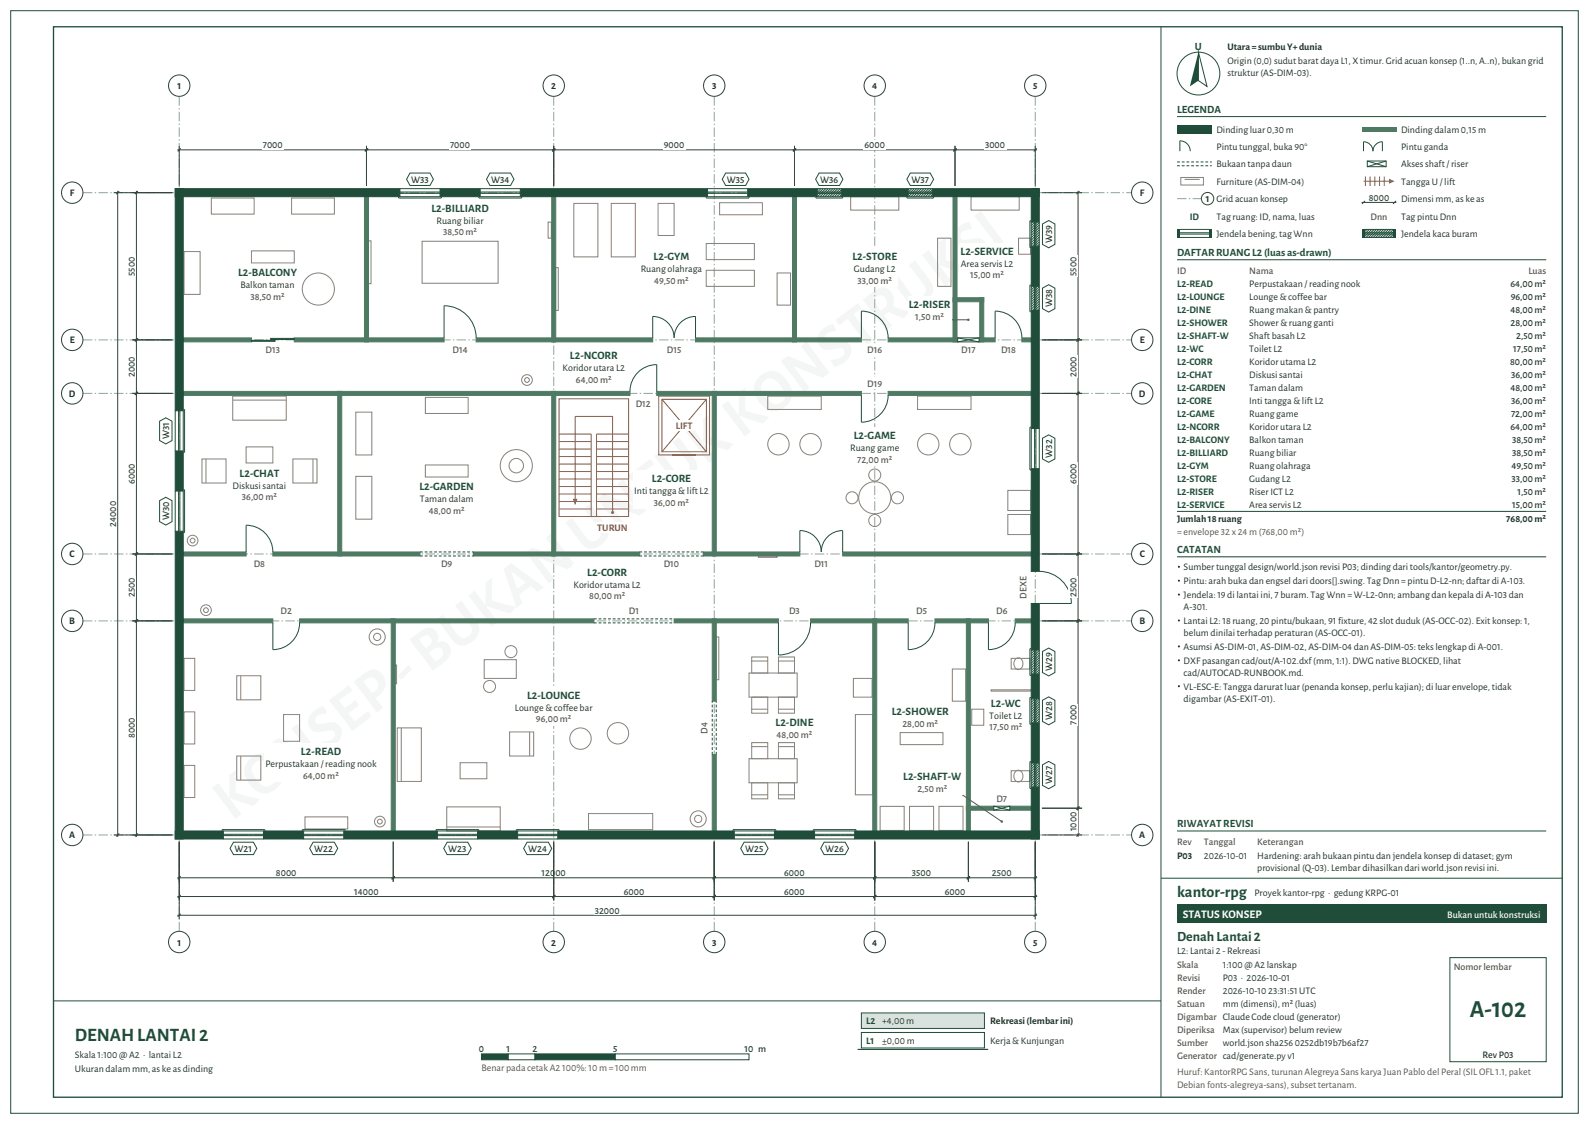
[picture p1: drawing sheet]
<svg xmlns="http://www.w3.org/2000/svg" width="594mm" height="420mm" viewBox="0 0 594 420" stroke-linecap="round" stroke-linejoin="round" font-family="sans-serif">
<path d="M20 10h564v400h-564z" fill="none" stroke="#1f4d3a" stroke-width=".49"/>
<path d="M4 4h586v412h-586zM434 10v400M20 374h414" fill="none" stroke="#1f4d3a" stroke-width=".37"/>
<path d="M31 72h392M31 127h392M31 147h392M31 207h392M31 232h392M31 312h392M67 348v-312M207 348v-312M267 348v-312M327 348v-312M387 348v-312" fill="none" stroke="#8fa99b" stroke-width=".37" stroke-dasharray="3.5 .9 .5 .9" stroke-linecap="butt"/>
<g fill="#fff" stroke="#2f4238" stroke-width=".37">
<circle cx="67" cy="352" r="4"/>
<circle cx="67" cy="32" r="4"/>
<circle cx="207" cy="352" r="4"/>
<circle cx="207" cy="32" r="4"/>
<circle cx="267" cy="352" r="4"/>
<circle cx="267" cy="32" r="4"/>
<circle cx="327" cy="352" r="4"/>
<circle cx="327" cy="32" r="4"/>
<circle cx="387" cy="352" r="4"/>
<circle cx="387" cy="32" r="4"/>
<circle cx="27" cy="312" r="4"/>
<circle cx="427" cy="312" r="4"/>
<circle cx="27" cy="232" r="4"/>
<circle cx="427" cy="232" r="4"/>
<circle cx="27" cy="207" r="4"/>
<circle cx="427" cy="207" r="4"/>
<circle cx="27" cy="147" r="4"/>
<circle cx="427" cy="147" r="4"/>
<circle cx="27" cy="127" r="4"/>
<circle cx="427" cy="127" r="4"/>
<circle cx="27" cy="72" r="4"/>
<circle cx="427" cy="72" r="4"/>
</g>
<g fill="none" stroke="#8a8076" stroke-width=".37">
<path d="M68.8 94h6v16h-6zM380.7 89h4.5v6h-4.5zM376.8 192.2h8.4v7.5h-8.4zM376.8 183.2h8.4v7.5h-8.4zM68.8 246h4v12h-4zM370.5 257.7h15v.5h-15zM378 246h7v4h-7zM68.8 266h4v12h-4zM68.8 286h4v12h-4zM378 288h7v4h-7z"/>
<circle cx="72" cy="202" r="2"/>
<circle cx="72" cy="202" r=".9"/>
</g>
<path d="M209 149h26v44h-26z" fill="none" stroke="#b5532f" stroke-width=".37"/>
<g fill="#4e7a64" stroke="#4e7a64" stroke-width=".37">
<path d="M377.5 301.2h10.3v1.5h-10.3z" fill-rule="evenodd"/>
<path d="M66.3 231.2h35.7v1.5h-35.7z" fill-rule="evenodd"/>
<path d="M112 231.2h110v1.5h-110z" fill-rule="evenodd"/>
<path d="M252 231.2h39v1.5h-39z" fill-rule="evenodd"/>
<path d="M303 231.2h36.5v1.5h-36.5z" fill-rule="evenodd"/>
<path d="M379.5 231.2h8.3v1.5h-8.3z" fill-rule="evenodd"/>
<path d="M66.3 206.2h25.7v1.5h-25.7z" fill-rule="evenodd"/>
<path d="M102 206.2h55v1.5h-55z" fill-rule="evenodd"/>
<path d="M177 206.2h62v1.5h-62z" fill-rule="evenodd"/>
<path d="M315 206.2h72.8v1.5h-72.8z" fill-rule="evenodd"/>
<path d="M66.3 146.2h169.2v1.5h-169.2z" fill-rule="evenodd"/>
<path d="M245.5 146.2h76.5v1.5h-76.5z" fill-rule="evenodd"/>
<path d="M332 146.2h55.8v1.5h-55.8z" fill-rule="evenodd"/>
<path d="M66.3 126.2h27.7v1.5h-27.7z" fill-rule="evenodd"/>
<path d="M110 126.2h56v1.5h-56z" fill-rule="evenodd"/>
<path d="M178 126.2h66v1.5h-66z" fill-rule="evenodd"/>
<path d="M260 126.2h62v1.5h-62z" fill-rule="evenodd"/>
<path d="M382 126.2h5.8v1.5h-5.8z" fill-rule="evenodd"/>
<path d="M126.2 146.2h1.5v61.5h-1.5z" fill-rule="evenodd"/>
<path d="M136.3 71.2h1.5v56.5h-1.5z" fill-rule="evenodd"/>
<path d="M146.2 231.2h1.5v81.5h-1.5z" fill-rule="evenodd"/>
<path d="M206.3 146.2h1.5v61.5h-1.5z" fill-rule="evenodd"/>
<path d="M206.3 71.2h1.5v56.5h-1.5z" fill-rule="evenodd"/>
<path d="M266.3 146.2h1.5v61.5h-1.5z" fill-rule="evenodd"/>
<path d="M296.3 71.2h1.4v56.5h-1.4z" fill-rule="evenodd"/>
<path d="M326.2 231.2h1.5v81.5h-1.5z" fill-rule="evenodd"/>
<path d="M356.3 71.2h1.5v56.5h-1.5z" fill-rule="evenodd"/>
<path d="M361.3 231.2h1.5v81.5h-1.5z" fill-rule="evenodd"/>
</g>
<g fill="#1f4d3a" stroke="#1f4d3a" stroke-width=".37">
<path d="M65.5 310.5h18v3h-18z" fill-rule="evenodd"/>
<path d="M208.5 310.5h66v3h-66z" fill-rule="evenodd"/>
<path d="M319.5 310.5h69v3h-69z" fill-rule="evenodd"/>
<path d="M65.5 70.5h84v3h-84z" fill-rule="evenodd"/>
<path d="M164.5 70.5h15v3h-15z" fill-rule="evenodd"/>
<path d="M194.5 70.5h70v3h-70z" fill-rule="evenodd"/>
<path d="M279.5 70.5h26v3h-26z" fill-rule="evenodd"/>
<path d="M314.5 70.5h25v3h-25z" fill-rule="evenodd"/>
<path d="M348.5 70.5h40v3h-40z" fill-rule="evenodd"/>
<path d="M65.5 198.5h3v115h-3z" fill-rule="evenodd"/>
<path d="M65.5 168.5h3v15h-3z" fill-rule="evenodd"/>
<path d="M65.5 70.5h3v83h-3z" fill-rule="evenodd"/>
<path d="M385.5 294.1h3v19.4h-3z" fill-rule="evenodd"/>
<path d="M385.5 270.1h3v15h-3z" fill-rule="evenodd"/>
<path d="M385.5 251.9h3v9.2h-3z" fill-rule="evenodd"/>
<path d="M385.5 225.5h3v17.4h-3z" fill-rule="evenodd"/>
<path d="M385.5 175.1h3v38.4h-3z" fill-rule="evenodd"/>
<path d="M385.5 116h3v44.1h-3z" fill-rule="evenodd"/>
<path d="M385.5 92h3v15h-3z" fill-rule="evenodd"/>
<path d="M385.5 70.5h3v12.5h-3z" fill-rule="evenodd"/>
</g>
<path d="M388.5 213.5a12 12 0 0 1 12 12h-12" fill="none" stroke="#1f4d3a" stroke-width=".37"/>
<path d="M380.4 215h4.2v9h-4.2z" fill-rule="evenodd" fill="#fff"/>
<g fill="#fff" stroke="#1f4d3a" stroke-width=".37">
<path d="M87.3 314.7h7.4l1.3 2.3-1.3 2.3h-7.4l-1.3-2.3z" fill-rule="evenodd"/>
<path d="M117 314.7h8l1.2 2.3-1.2 2.3h-8l-1.2-2.3z" fill-rule="evenodd"/>
<path d="M167.1 314.7h7.8l1.2 2.3-1.2 2.3h-7.8l-1.2-2.3z" fill-rule="evenodd"/>
<path d="M197 314.7h8l1.2 2.3-1.2 2.3h-8l-1.2-2.3z" fill-rule="evenodd"/>
<path d="M278.2 314.7h7.6l1.3 2.3-1.3 2.3h-7.6l-1.3-2.3z" fill-rule="evenodd"/>
<path d="M308.1 314.7h7.8l1.3 2.3-1.3 2.3h-7.8l-1.3-2.3z" fill-rule="evenodd"/>
</g>
<g fill="none" stroke="#1f4d3a" stroke-width=".37">
<path d="M385.5 285.1v9M385.5 284.6h-.5v10h.5M385.9 285.1l-.4 .5M386.7 285.1v9M386.9 285.1l-1.4 1.4M387.3 285.1v9M387.8 285.1l-2.3 2.3M388.5 285.1v9M388.5 285.3l-3 3M388.5 286.2l-3 3M388.5 287.1l-3 3M388.5 288l-3 3"/>
<path d="M388.5 288.9l-3 3M388.5 289.8l-3 3M388.5 290.7l-3 3M388.5 291.6l-2.6 2.5M388.5 292.5l-1.6 1.6M388.5 293.4l-.7 .7"/>
</g>
<path d="M389.7 285.8l2.3-1.3 2.3 1.3v7.7l-2.3 1.2-2.3-1.2z" fill-rule="evenodd" fill="#fff" stroke="#1f4d3a" stroke-width=".37"/>
<g fill="none" stroke="#1f4d3a" stroke-width=".37">
<path d="M385.5 261.1v9M385.5 260.6h-.5v10h.5M385.9 261.1l-.4 .5M386.7 261.1v9M386.9 261.1l-1.4 1.4M387.3 261.1v9M387.8 261.1l-2.3 2.3M388.5 261.1v9M388.5 261.3l-3 3M388.5 262.2l-3 3M388.5 263.1l-3 3M388.5 264l-3 3"/>
<path d="M388.5 264.9l-3 3M388.5 265.8l-3 3M388.5 266.7l-3 3M388.5 267.6l-2.6 2.5M388.5 268.5l-1.6 1.6M388.5 269.4l-.7 .7"/>
</g>
<path d="M389.7 261.7l2.3-1.3 2.3 1.3v7.9l-2.3 1.2-2.3-1.2z" fill-rule="evenodd" fill="#fff" stroke="#1f4d3a" stroke-width=".37"/>
<g fill="none" stroke="#1f4d3a" stroke-width=".37">
<path d="M385.5 242.9v9M385.5 242.4h-.5v10h.5M385.9 242.9l-.4 .4M386.7 242.9v9M386.9 242.9l-1.4 1.3M387.3 242.9v9M387.8 242.9l-2.3 2.2M388.5 242.9v9M388.5 243l-3 3M388.5 243.9l-3 3M388.5 244.8l-3 3M388.5 245.7l-3 3"/>
<path d="M388.5 246.6l-3 3M388.5 247.5l-3 3M388.5 248.4l-3 3M388.5 249.3l-2.6 2.6M388.5 250.2l-1.6 1.7M388.5 251.1l-.7 .8"/>
</g>
<path d="M389.7 243.4l2.3-1.2 2.3 1.2v7.9l-2.3 1.3-2.3-1.3z" fill-rule="evenodd" fill="#fff" stroke="#1f4d3a" stroke-width=".37"/>
<path d="M65.5 183.5v15M66.8 183.5v15M67.2 183.5v15M68.5 183.5v15M68.5 183h.5v16h-.5" fill="none" stroke="#1f4d3a" stroke-width=".37"/>
<path d="M59.7 187.1l2.3-1.3 2.3 1.3v7.8l-2.3 1.3-2.3-1.3z" fill-rule="evenodd" fill="#fff" stroke="#1f4d3a" stroke-width=".37"/>
<path d="M65.5 153.5v15M66.8 153.5v15M67.2 153.5v15M68.5 153.5v15M68.5 153h.5v16h-.5" fill="none" stroke="#1f4d3a" stroke-width=".37"/>
<path d="M59.7 157.4l2.3-1.3 2.3 1.3v7.2l-2.3 1.3-2.3-1.3z" fill-rule="evenodd" fill="#fff" stroke="#1f4d3a" stroke-width=".37"/>
<path d="M385.5 159.6h-.5v16h.5M385.5 160.1v15M386.7 160.1v15M387.3 160.1v15M388.5 160.1v15" fill="none" stroke="#1f4d3a" stroke-width=".37"/>
<path d="M389.7 163.8l2.3-1.3 2.3 1.3v7.7l-2.3 1.2-2.3-1.2z" fill-rule="evenodd" fill="#fff" stroke="#1f4d3a" stroke-width=".37"/>
<path d="M149.5 70.5h15" fill="none" stroke="#1f4d3a" stroke-width=".37"/>
<path d="M153.3 64.7h7.4l1.3 2.3-1.3 2.3h-7.4l-1.3-2.3z" fill-rule="evenodd" fill="#fff" stroke="#1f4d3a" stroke-width=".37"/>
<path d="M179.5 70.5h15" fill="none" stroke="#1f4d3a" stroke-width=".37"/>
<path d="M183.1 64.7h7.8l1.2 2.3-1.2 2.3h-7.8l-1.2-2.3z" fill-rule="evenodd" fill="#fff" stroke="#1f4d3a" stroke-width=".37"/>
<path d="M264.5 70.5h15" fill="none" stroke="#1f4d3a" stroke-width=".37"/>
<path d="M271.3 64.7h7.4l1.3 2.3-1.3 2.3h-7.4l-1.3-2.3z" fill-rule="evenodd" fill="#fff" stroke="#1f4d3a" stroke-width=".37"/>
<path d="M305.5 70.5h9M305.9 70.5l-.4 .4M306.8 70.5l-1.3 1.3M307.7 70.5l-2.2 2.2M308.7 70.5l-3.1 3M309.6 70.5l-3.1 3M310.4 70.5l-3 3M311.3 70.5l-3 3M312.2 70.5l-2.9 3M313.2 70.5l-3 3M314.1 70.5l-3.1 3" fill="none" stroke="#1f4d3a" stroke-width=".37"/>
<path d="M306.2 64.7h7.6l1.3 2.3-1.3 2.3h-7.6l-1.3-2.3z" fill-rule="evenodd" fill="#fff" stroke="#1f4d3a" stroke-width=".37"/>
<path d="M339.5 70.5h9M340 70.5l-.5 .4M340.9 70.5l-1.4 1.3M341.8 70.5l-2.3 2.2M342.6 70.5l-2.9 3M343.6 70.5l-3 3M344.4 70.5l-2.9 3M345.4 70.5l-3.1 3M346.3 70.5l-3 3M347.1 70.5l-3 3M348 70.5l-3 3" fill="none" stroke="#1f4d3a" stroke-width=".37"/>
<path d="M340.3 64.7h7.4l1.3 2.3-1.3 2.3h-7.4l-1.3-2.3z" fill-rule="evenodd" fill="#fff" stroke="#1f4d3a" stroke-width=".37"/>
<g fill="none" stroke="#1f4d3a" stroke-width=".37">
<path d="M385.5 107v9M385.5 106.5h-.5v10h.5M385.9 107l-.4 .4M386.7 107v9M386.9 107l-1.4 1.3M387.3 107v9M387.8 107l-2.3 2.2M388.5 107v9M388.5 107.1l-3 3M388.5 108l-3 3M388.5 108.9l-3 3M388.5 109.8l-3 3"/>
<path d="M388.5 110.7l-3 3M388.5 111.6l-3 3M388.5 112.5l-3 3M388.5 113.4l-2.6 2.6M388.5 114.3l-1.6 1.7M388.5 115.2l-.7 .8"/>
</g>
<path d="M389.7 107.7l2.3-1.3 2.3 1.3v7.6l-2.3 1.3-2.3-1.3z" fill-rule="evenodd" fill="#fff" stroke="#1f4d3a" stroke-width=".37"/>
<g fill="none" stroke="#1f4d3a" stroke-width=".37">
<path d="M385.5 83v9M385.5 82.5h-.5v10h.5M385.9 83l-.4 .4M386.7 83v9M386.9 83l-1.4 1.3M387.3 83v9M387.8 83l-2.3 2.2M388.5 83v9M388.5 83.1l-3 3M388.5 84l-3 3M388.5 84.9l-3 3M388.5 85.8l-3 3"/>
<path d="M388.5 86.7l-3 3M388.5 87.6l-3 3M388.5 88.5l-3 3M388.5 89.4l-2.6 2.6M388.5 90.3l-1.6 1.7M388.5 91.2l-.7 .8"/>
</g>
<path d="M389.7 83.7l2.3-1.3 2.3 1.3v7.6l-2.3 1.3-2.3-1.3z" fill-rule="evenodd" fill="#fff" stroke="#1f4d3a" stroke-width=".37"/>
<path d="M98.8 277.9h42.4v14.2h-42.4z" fill-rule="evenodd" fill="#fff"/>
<path d="M67 314.5v15M147 314.5v15M66.3 328h81.4M67.6 327.4l-1.2 1.2M147.6 327.4l-1.2 1.2" fill="none" stroke="#2f4238" stroke-width=".37"/>
<path d="M102.8 324.3h8.4v3.4h-8.4z" fill-rule="evenodd" fill="#fff"/>
<path d="M147 314.5v15M267 314.5v15M146.3 328h121.4M147.6 327.4l-1.2 1.2M267.6 327.4l-1.2 1.2" fill="none" stroke="#2f4238" stroke-width=".37"/>
<path d="M202.1 324.3h9.8v3.4h-9.8z" fill-rule="evenodd" fill="#fff"/>
<path d="M267 314.5v15M327 314.5v15M266.3 328h61.4M267.6 327.4l-1.2 1.2M327.6 327.4l-1.2 1.2" fill="none" stroke="#2f4238" stroke-width=".37"/>
<path d="M292.8 324.3h8.4v3.4h-8.4z" fill-rule="evenodd" fill="#fff"/>
<path d="M327 314.5v15M362 314.5v15M326.3 328h36.4M327.6 327.4l-1.2 1.2M362.6 327.4l-1.2 1.2" fill="none" stroke="#2f4238" stroke-width=".37"/>
<path d="M340.6 324.3h7.8v3.4h-7.8z" fill-rule="evenodd" fill="#fff"/>
<path d="M362 314.5v15M387 314.5v15M361.3 328h26.4M362.6 327.4l-1.2 1.2M387.6 327.4l-1.2 1.2" fill="none" stroke="#2f4238" stroke-width=".37"/>
<path d="M370.5 324.3h8v3.4h-8z" fill-rule="evenodd" fill="#fff"/>
<path d="M67 314.5v22M207 314.5v22M66.3 335h141.4M67.6 334.4l-1.2 1.2M207.6 334.4l-1.2 1.2" fill="none" stroke="#2f4238" stroke-width=".37"/>
<path d="M132.1 331.3h9.8v3.4h-9.8z" fill-rule="evenodd" fill="#fff"/>
<path d="M207 314.5v22M267 314.5v22M206.3 335h61.4M207.6 334.4l-1.2 1.2M267.6 334.4l-1.2 1.2" fill="none" stroke="#2f4238" stroke-width=".37"/>
<path d="M232.8 331.3h8.4v3.4h-8.4z" fill-rule="evenodd" fill="#fff"/>
<path d="M267 314.5v22M327 314.5v22M266.3 335h61.4M267.6 334.4l-1.2 1.2M327.6 334.4l-1.2 1.2" fill="none" stroke="#2f4238" stroke-width=".37"/>
<path d="M292.8 331.3h8.4v3.4h-8.4z" fill-rule="evenodd" fill="#fff"/>
<path d="M327 314.5v22M387 314.5v22M326.3 335h61.4M327.6 334.4l-1.2 1.2M387.6 334.4l-1.2 1.2" fill="none" stroke="#2f4238" stroke-width=".37"/>
<path d="M352.8 331.3h8.4v3.4h-8.4z" fill-rule="evenodd" fill="#fff"/>
<path d="M67 314.5v29M387 314.5v29M66.3 342h321.4M67.6 341.4l-1.2 1.2M387.6 341.4l-1.2 1.2" fill="none" stroke="#2f4238" stroke-width=".37"/>
<path d="M222 338.3h10v3.4h-10z" fill-rule="evenodd" fill="#fff"/>
<path d="M49.5 232h15M51 231.3v81.4M51.6 231.4l-1.2 1.2M49.5 312h15M51.6 311.4l-1.2 1.2" fill="none" stroke="#2f4238" stroke-width=".37"/>
<path d="M47.3 267.8h3.4v8.4h-3.4z" fill-rule="evenodd" fill="#fff"/>
<path d="M49.5 207h15M51 206.3v26.4M51.6 206.4l-1.2 1.2M49.5 232h15M51.6 231.4l-1.2 1.2" fill="none" stroke="#2f4238" stroke-width=".37"/>
<path d="M47.3 215.5h3.4v8h-3.4z" fill-rule="evenodd" fill="#fff"/>
<path d="M49.5 147h15M51 146.3v61.4M51.6 146.4l-1.2 1.2M49.5 207h15M51.6 206.4l-1.2 1.2" fill="none" stroke="#2f4238" stroke-width=".37"/>
<path d="M47.3 172.8h3.4v8.4h-3.4z" fill-rule="evenodd" fill="#fff"/>
<path d="M49.5 127h15M51 126.3v21.4M51.6 126.4l-1.2 1.2M49.5 147h15M51.6 146.4l-1.2 1.2" fill="none" stroke="#2f4238" stroke-width=".37"/>
<path d="M47.3 132.8h3.4v8.4h-3.4z" fill-rule="evenodd" fill="#fff"/>
<path d="M49.5 72h15M51 71.3v56.4M51.6 71.4l-1.2 1.2M49.5 127h15M51.6 126.4l-1.2 1.2" fill="none" stroke="#2f4238" stroke-width=".37"/>
<path d="M47.3 95.6h3.4v7.8h-3.4z" fill-rule="evenodd" fill="#fff"/>
<path d="M42.5 72h22M44 71.3v241.4M44.6 71.4l-1.2 1.2M42.5 312h22M44.6 311.4l-1.2 1.2" fill="none" stroke="#2f4238" stroke-width=".37"/>
<path d="M40.3 186.8h3.4v10.4h-3.4z" fill-rule="evenodd" fill="#fff"/>
<path d="M66.3 56h71.4M67 54.5v15M67.6 55.4l-1.2 1.2M137 54.5v15M137.6 55.4l-1.2 1.2" fill="none" stroke="#2f4238" stroke-width=".37"/>
<path d="M97.9 52.3h8.2v3.4h-8.2z" fill-rule="evenodd" fill="#fff"/>
<path d="M136.3 56h71.4M137 54.5v15M137.6 55.4l-1.2 1.2M207 54.5v15M207.6 55.4l-1.2 1.2" fill="none" stroke="#2f4238" stroke-width=".37"/>
<path d="M167.9 52.3h8.2v3.4h-8.2z" fill-rule="evenodd" fill="#fff"/>
<path d="M206.3 56h91.4M207 54.5v15M207.6 55.4l-1.2 1.2M297 54.5v15M297.6 55.4l-1.2 1.2" fill="none" stroke="#2f4238" stroke-width=".37"/>
<path d="M247.8 52.3h8.4v3.4h-8.4z" fill-rule="evenodd" fill="#fff"/>
<path d="M296.3 56h61.4M297 54.5v15M297.6 55.4l-1.2 1.2M357 54.5v15M357.6 55.4l-1.2 1.2" fill="none" stroke="#2f4238" stroke-width=".37"/>
<path d="M322.8 52.3h8.4v3.4h-8.4z" fill-rule="evenodd" fill="#fff"/>
<path d="M356.3 56h31.4M357 54.5v15M357.6 55.4l-1.2 1.2M387 54.5v15M387.6 55.4l-1.2 1.2" fill="none" stroke="#2f4238" stroke-width=".37"/>
<path d="M367.9 52.3h8.2v3.4h-8.2z" fill-rule="evenodd" fill="#fff"/>
<path d="M389.5 312h15M389.5 302h15M403 301.3v11.4M403.6 311.4l-1.2 1.2M403.6 301.4l-1.2 1.2" fill="none" stroke="#2f4238" stroke-width=".37"/>
<path d="M399.3 303h3.4v8h-3.4z" fill-rule="evenodd" fill="#fff"/>
<path d="M389.5 232h15M403 231.3v71.4M403.6 231.4l-1.2 1.2M389.5 302h15M403.6 301.4l-1.2 1.2" fill="none" stroke="#2f4238" stroke-width=".37"/>
<path d="M399.3 262.9h3.4v8.2h-3.4z" fill-rule="evenodd" fill="#fff"/>
<path d="M389.5 207h15M403 206.3v26.4M403.6 206.4l-1.2 1.2M389.5 232h15M403.6 231.4l-1.2 1.2" fill="none" stroke="#2f4238" stroke-width=".37"/>
<path d="M399.3 215.5h3.4v8h-3.4z" fill-rule="evenodd" fill="#fff"/>
<path d="M389.5 147h15M403 146.3v61.4M403.6 146.4l-1.2 1.2M389.5 207h15M403.6 206.4l-1.2 1.2" fill="none" stroke="#2f4238" stroke-width=".37"/>
<path d="M399.3 172.8h3.4v8.4h-3.4z" fill-rule="evenodd" fill="#fff"/>
<path d="M389.5 127h15M403 126.3v21.4M403.6 126.4l-1.2 1.2M389.5 147h15M403.6 146.4l-1.2 1.2" fill="none" stroke="#2f4238" stroke-width=".37"/>
<path d="M399.3 132.8h3.4v8.4h-3.4z" fill-rule="evenodd" fill="#fff"/>
<path d="M389.5 72h15M403 71.3v56.4M403.6 71.4l-1.2 1.2M389.5 127h15M403.6 126.4l-1.2 1.2" fill="none" stroke="#2f4238" stroke-width=".37"/>
<path d="M399.3 95.6h3.4v7.8h-3.4z" fill-rule="evenodd" fill="#fff"/>
<path d="M180 393.8h10v2.2h-10z" fill-rule="evenodd" fill="#1f4d3a" stroke="#1f4d3a" stroke-width=".37"/>
<path d="M190 393.8h10v2.2h-10z" fill-rule="evenodd" fill="#fff" stroke="#1f4d3a" stroke-width=".37"/>
<path d="M200 393.8h30v2.2h-30z" fill-rule="evenodd" fill="#1f4d3a" stroke="#1f4d3a" stroke-width=".37"/>
<g fill="#fff" stroke="#1f4d3a" stroke-width=".37">
<path d="M230 393.8h50v2.2h-50z" fill-rule="evenodd"/>
<path d="M322 385.8h46v5.8h-46z" fill-rule="evenodd"/>
</g>
<path d="M322 378.5h46v5.8h-46z" fill-rule="evenodd" fill="#d9e6df" stroke="#1f4d3a" stroke-width=".37"/>
<path d="M320.6 392.1h48.8" fill="none" stroke="#1f4d3a" stroke-width=".42"/>
<circle cx="448" cy="27.5" r="8" fill="none" stroke="#1f4d3a" stroke-width=".37"/>
<path d="M448 19.5v10.6l-3.2 2.2z" fill="#1f4d3a"/>
<path d="M448 19.5l3.2 12.8-3.2-2.2z" fill="#fff" stroke="#1f4d3a" stroke-width=".37"/>
<path d="M440 43.6h138" fill="none" stroke="#1f4d3a" stroke-width=".37"/>
<path d="M440 46.7h13v3h-13z" fill-rule="evenodd" fill="#1f4d3a"/>
<path d="M509 47.5h13v1.5h-13z" fill-rule="evenodd" fill="#4e7a64"/>
<path d="M441.1 56.5v-3.9a3.9 3.9 0 0 1 3.8 3.9M509.7 56.5v-3.5a3.5 3.5 0 0 1 3.5 3.5 3.5 3.5 0 0 1 3.6-3.5v3.5M511.1 60.2h7.1v2.1h-7.1zM511.1 60.2l7.1 2.1M518.2 60.2l-7.1 2.1" fill="none" stroke="#1f4d3a" stroke-width=".37"/>
<path d="M440 60.5h13M440 61.9h13" fill="none" stroke="#1f4d3a" stroke-width=".37" stroke-dasharray="1.1 .7" stroke-linecap="butt"/>
<path d="M441.4 66.3h8.5v2.8h-8.5zM442.8 67h5.7" fill="none" stroke="#8a8076" stroke-width=".37"/>
<path d="M509.7 67.7h9.9M510.4 66v3.5M512.2 66v3.5M513.9 66v3.5M515.7 66v3.5M517.5 66v3.5" fill="none" stroke="#b5532f" stroke-width=".37"/>
<path d="M519.2 66.8l2.1 .9-2.1 .9z" fill="#b5532f"/>
<path d="M440 74.2h9.5" fill="none" stroke="#8fa99b" stroke-width=".37" stroke-dasharray="3.5 .9 .5 .9" stroke-linecap="butt"/>
<circle cx="451.4" cy="74.2" r="2.32" fill="#fff" stroke="#2f4238" stroke-width=".37"/>
<path d="M509 75.6h13M510.3 75.1l-1.2 1.1M521.9 75.1l-1.2 1.1" fill="none" stroke="#2f4238" stroke-width=".37"/>
<g fill="#1f4d3a">
<path d="M440 85.7h1.1v3h-1.1z" fill-rule="evenodd"/>
<path d="M451.9 85.7h1.1v3h-1.1z" fill-rule="evenodd"/>
</g>
<path d="M441.1 88.7h10.8M441.1 85.7h10.8M441.1 87.5h10.8M441.1 87h10.8" fill="none" stroke="#1f4d3a" stroke-width=".37"/>
<g fill="#1f4d3a">
<path d="M509 85.7h1.1v3h-1.1z" fill-rule="evenodd"/>
<path d="M520.9 85.7h1.1v3h-1.1z" fill-rule="evenodd"/>
</g>
<g fill="none" stroke="#1f4d3a" stroke-width=".37">
<path d="M440 97.1h138M510.1 88.7h10.8M510.1 87.5h10.8M510.1 87h10.8M511 85.7l-1 1M511.9 85.7l-1.9 1.9M512.8 85.7l-2.8 2.8M513.7 85.7l-3 3M514.6 85.7l-3 3M515.5 85.7l-3 3M516.4 85.7l-3 3M517.3 85.7l-3 3"/>
<path d="M518.2 85.7l-3 3M519.1 85.7l-3 3M520 85.7l-3 3M520.9 85.7l-3 3M520.9 85.7l-10.9 .1M521 86.5l-2.2 2.2M521 87.4l-1.3 1.3M521 88.3l-.4 .4M440 191.1h138M440 208.1h138"/>
</g>
<g fill="#22302a">
<circle cx="440.7" cy="211.8" r=".39"/>
<circle cx="440.7" cy="217" r=".39"/>
<circle cx="440.7" cy="222.2" r=".39"/>
<circle cx="440.7" cy="231.9" r=".39"/>
<circle cx="440.7" cy="241.5" r=".39"/>
<circle cx="440.7" cy="246.7" r=".39"/>
<circle cx="440.7" cy="256.4" r=".39"/>
</g>
<path d="M434 328.2h150" fill="none" stroke="#1f4d3a" stroke-width=".37"/>
<path d="M440 338h138v6.9h-138z" fill-rule="evenodd" fill="#1f4d3a"/>
<path d="M440 310.5h138M542 357.8h36v38.9h-36z" fill="none" stroke="#1f4d3a" stroke-width=".37"/>
<text font-size="22.6" fill="#fff" x="86.5" y="307.1" transform="rotate(-37 86.5 307.1)">KONSEP - BUKAN UNTUK KONSTRUKSI</text>
<text font-size="9.2" fill="#1f4d3a" x="549.5" y="380.1">A-102</text>
<text font-size="7.1" fill="#1f4d3a" x="28" y="389">DENAH LANTAI 2</text>
<text font-size="6" fill="#1f4d3a" x="440" y="335.2">kantor-rpg</text>
<text font-size="5.2" fill="#1f4d3a" x="440" y="351.6">Denah Lantai 2</text>
<text font-size="4.3" fill="#fff" x="442.1" y="343">STATUS KONSEP</text>
<g font-size="4.2" fill="#1f4d3a">
<text x="161.3" y="79.2">L2-BILLIARD</text>
<text x="359.1" y="95.2">L2-SERVICE</text>
<text x="244.3" y="97.2">L2-GYM</text>
<text x="318.7" y="97.2">L2-STORE</text>
<text x="89" y="103.2">L2-BALCONY</text>
<text x="339.7" y="115">L2-RISER</text>
<text x="213.1" y="134.2">L2-NCORR</text>
<text x="319.2" y="164.2">L2-GAME</text>
<text x="89.6" y="178.2">L2-CHAT</text>
<text x="156.8" y="183.2">L2-GARDEN</text>
<text x="243.7" y="180.2">L2-CORE</text>
<text x="219.5" y="215.2">L2-CORR</text>
<text x="197.1" y="261.2">L2-LOUNGE</text>
<text x="333.4" y="267.3">L2-SHOWER</text>
<text x="370.4" y="264.2">L2-WC</text>
<text x="289.9" y="271.3">L2-DINE</text>
<text x="112.5" y="282.2">L2-READ</text>
<text x="337.6" y="291.3">L2-SHAFT-W</text>
</g>
<g font-size="4.1" fill="#1f4d3a">
<text x="446.7" y="18.6">U</text>
<text x="440" y="42.2">LEGENDA</text>
<text x="440" y="95.6">DAFTAR RUANG L2 (luas as-drawn)</text>
<text x="440" y="206.7">CATATAN</text>
<text x="440" y="309.1">RIWAYAT REVISI</text>
</g>
<g font-size="3.7" fill="#22302a">
<text x="458.8" y="18.7">Utara = sumbu Y+ dunia</text>
<text x="458.8" y="23.9">Origin (0,0) sudut barat daya L1, X timur. Grid acuan konsep (1..n, A..n), bukan grid</text>
<text x="458.8" y="28.3">struktur (AS-DIM-03).</text>
<text x="66.3" y="33.3">1</text>
<text x="206.1" y="33.3">2</text>
<text x="266.2" y="33.3">3</text>
<text x="326.1" y="33.3">4</text>
<text x="386.2" y="33.3">5</text>
<text x="454.8" y="49.5">Dinding luar 0,30 m</text>
<text x="523.8" y="49.5">Dinding dalam 0,15 m</text>
<text x="454.8" y="56">Pintu tunggal, buka 90°</text>
<text x="523.8" y="56">Pintu ganda</text>
<text x="454.8" y="62.5">Bukaan tanpa daun</text>
<text x="523.8" y="62.5">Akses shaft / riser</text>
<text x="153.7" y="68.3">W33</text>
<text x="183.6" y="68.3">W34</text>
<text x="271.7" y="68.3">W35</text>
<text x="306.6" y="68.3">W36</text>
<text x="340.7" y="68.3">W37</text>
<text x="454.8" y="69">Furniture (AS-DIM-04)</text>
<text x="523.8" y="69">Tangga U / lift</text>
<text x="26.1" y="73.3">F</text>
<text x="426.1" y="73.3">F</text>
<text x="450.7" y="75.5">1</text>
<text x="454.8" y="75.5">Grid acuan konsep</text>
<text x="523.8" y="75.5">Dimensi mm, as ke as</text>
<text x="163.2" y="83.6">Ruang biliar</text>
<text x="454.8" y="82">Tag ruang: ID, nama, luas</text>
<text x="523.8" y="82">Tag pintu Dnn</text>
<text x="454.8" y="88.5">Jendela bening, tag Wnn</text>
<text x="523.8" y="88.5">Jendela kaca buram</text>
<text x="393.3" y="90.9" transform="rotate(-90 393.3 90.9)">W39</text>
<text x="239.5" y="101.6">Ruang olahraga</text>
<text x="319.2" y="101.6">Gudang L2</text>
<text x="359.2" y="99.6">Area servis L2</text>
<text x="89.8" y="107.6">Balkon taman</text>
<text x="467" y="107.4">Perpustakaan / reading nook</text>
<text x="564.6" y="107.4">64,00 m²</text>
<text x="467" y="112.2">Lounge &amp; coffee bar</text>
<text x="564.7" y="112.2">96,00 m²</text>
<text x="393.3" y="114.9" transform="rotate(-90 393.3 114.9)">W38</text>
<text x="467" y="117">Ruang makan &amp; pantry</text>
<text x="564.6" y="117">48,00 m²</text>
<text x="467" y="121.9">Shower &amp; ruang ganti</text>
<text x="564.6" y="121.9">28,00 m²</text>
<text x="26" y="128.3">E</text>
<text x="426" y="128.3">E</text>
<text x="467" y="126.7">Shaft basah L2</text>
<text x="467" y="131.6">Toilet L2</text>
<text x="565.7" y="131.6">17,50 m²</text>
<text x="566.8" y="126.7">2,50 m²</text>
<text x="467" y="136.4">Koridor utama L2</text>
<text x="564.5" y="136.4">80,00 m²</text>
<text x="210.3" y="138.6">Koridor utara L2</text>
<text x="467" y="141.2">Diskusi santai</text>
<text x="564.9" y="141.2">36,00 m²</text>
<text x="25.8" y="148.3">D</text>
<text x="425.8" y="148.3">D</text>
<text x="467" y="146.1">Taman dalam</text>
<text x="564.6" y="146.1">48,00 m²</text>
<text x="467" y="150.9">Inti tangga &amp; lift L2</text>
<text x="467" y="155.8">Ruang game</text>
<text x="564.9" y="155.8">72,00 m²</text>
<text x="564.9" y="150.9">36,00 m²</text>
<text x="467" y="160.6">Koridor utara L2</text>
<text x="564.6" y="160.6">64,00 m²</text>
<text x="63.3" y="164.2" transform="rotate(-90 63.3 164.2)">W31</text>
<text x="467" y="165.4">Balkon taman</text>
<text x="565.2" y="165.4">38,50 m²</text>
<text x="317.8" y="168.6">Ruang game</text>
<text x="393.3" y="171" transform="rotate(-90 393.3 171)">W32</text>
<text x="467" y="170.3">Ruang biliar</text>
<text x="565.2" y="170.3">38,50 m²</text>
<text x="467" y="175.1">Ruang olahraga</text>
<text x="467" y="180">Gudang L2</text>
<text x="565" y="175.1">49,50 m²</text>
<text x="565" y="180">33,00 m²</text>
<text x="87" y="182.6">Diskusi santai</text>
<text x="237.1" y="184.6">Inti tangga &amp; lift L2</text>
<text x="467" y="184.8">Riser ICT L2</text>
<text x="567.3" y="184.8">1,50 m²</text>
<text x="156.9" y="187.6">Taman dalam</text>
<text x="467" y="189.6">Area servis L2</text>
<text x="565.3" y="189.6">15,00 m²</text>
<text x="63.3" y="194.5" transform="rotate(-90 63.3 194.5)">W30</text>
<text x="440" y="195.2">Jumlah 18 ruang</text>
<text x="563.1" y="195.2">768,00 m²</text>
<text x="26" y="208.3">C</text>
<text x="426" y="208.3">C</text>
<text x="442.5" y="213.1">Sumber tunggal design/world.json revisi P03; dinding dari tools/kantor/geometry.py.</text>
<text x="214.4" y="219.6">Koridor utama L2</text>
<text x="442.5" y="218.3">Pintu: arah buka dan engsel dari doors[].swing. Tag Dnn = pintu D-L2-nn; daftar di A-103.</text>
<text x="442.5" y="223.5">Jendela: 19 di lantai ini, 7 buram. Tag Wnn = W-L2-0nn; ambang dan kepala di A-103 dan</text>
<text x="25.9" y="233.3">B</text>
<text x="425.9" y="233.3">B</text>
<text x="442.5" y="228">A-301.</text>
<text x="442.5" y="233.2">Lantai L2: 18 ruang, 20 pintu/bukaan, 91 fixture, 42 slot duduk (AS-OCC-02). Exit konsep: 1,</text>
<text x="442.5" y="237.7">belum dinilai terhadap peraturan (AS-OCC-01).</text>
<text x="442.5" y="242.9">Asumsi AS-DIM-01, AS-DIM-02, AS-DIM-04 dan AS-DIM-05: teks lengkap di A-001.</text>
<text x="393.3" y="250.9" transform="rotate(-90 393.3 250.9)">W29</text>
<text x="442.5" y="248.1">DXF pasangan cad/out/A-102.dxf (mm, 1:1). DWG native BLOCKED, lihat</text>
<text x="442.5" y="252.6">cad/AUTOCAD-RUNBOOK.md.</text>
<text x="442.5" y="257.8">VL-ESC-E: Tangga darurat luar (penanda konsep, perlu kajian); di luar envelope, tidak</text>
<text x="442.5" y="262.2">digambar (AS-EXIT-01).</text>
<text x="192.5" y="265.6">Lounge &amp; coffee bar</text>
<text x="369.8" y="268.6">Toilet L2</text>
<text x="393.3" y="269.1" transform="rotate(-90 393.3 269.1)">W28</text>
<text x="99.2" y="286.6">Perpustakaan / reading nook</text>
<text x="393.3" y="293" transform="rotate(-90 393.3 293)">W27</text>
<text x="25.9" y="313.3">A</text>
<text x="425.9" y="313.3">A</text>
<text x="87.7" y="318.3">W21</text>
<text x="117.5" y="318.3">W22</text>
<text x="167.6" y="318.3">W23</text>
<text x="197.5" y="318.3">W24</text>
<text x="278.6" y="318.3">W25</text>
<text x="308.5" y="318.3">W26</text>
<text x="440" y="320.8">P03</text>
<text x="450" y="320.8">2026-10-01</text>
<text x="470" y="320.8">Hardening: arah bukaan pintu dan jendela konsep di dataset; gym</text>
<text x="470" y="325.3">provisional (Q-03). Lembar dihasilkan dari world.json revisi ini.</text>
<text x="468.9" y="334.9">Proyek kantor-rpg · gedung KRPG-01</text>
<text x="66.3" y="353.3">1</text>
<text x="206.1" y="353.3">2</text>
<text x="266.2" y="353.3">3</text>
<text x="326.1" y="353.3">4</text>
<text x="386.2" y="353.3">5</text>
<text x="440" y="356.4">L2: Lantai 2 - Rekreasi</text>
<text x="457.1" y="361.8">1:100 @ A2 lanskap</text>
<text x="457.1" y="366.6">P03 · 2026-10-01</text>
<text x="457.1" y="371.5">2026-10-10 23:31:51 UTC</text>
<text x="457.1" y="376.3">mm (dimensi), m² (luas)</text>
<text x="370.1" y="382.7">Rekreasi (lembar ini)</text>
<text x="457.1" y="386.1">Max (supervisor) belum review</text>
<text x="28" y="395.5">Skala 1:100 @ A2 · lantai L2</text>
<text x="179" y="392.9">0</text>
<text x="189.3" y="392.9">1</text>
<text x="199.1" y="392.9">2</text>
<text x="229.2" y="392.9">5</text>
<text x="278.3" y="392.9">10 m</text>
<text x="329.7" y="390">±0,00 m</text>
<text x="370.1" y="390">Kerja &amp; Kunjungan</text>
<text x="457.1" y="390.9">world.json sha256 0252db19b7b6af27</text>
<text x="554.2" y="395.3">Rev P03</text>
<text x="28" y="400.5">Ukuran dalam mm, as ke as dinding</text>
</g>
<g font-size="3.7" fill="#2f4238">
<text x="98.3" y="55.4">7000</text>
<text x="168.3" y="55.4">7000</text>
<text x="248.2" y="55.4">9000</text>
<text x="323.2" y="55.4">6000</text>
<text x="368.2" y="55.4">3000</text>
<text x="511.6" y="75.1">8000</text>
<text x="50.4" y="103.1" transform="rotate(-90 50.4 103.1)">5500</text>
<text x="402.4" y="103.1" transform="rotate(-90 402.4 103.1)">5500</text>
<text x="50.4" y="140.9" transform="rotate(-90 50.4 140.9)">2000</text>
<text x="402.4" y="140.9" transform="rotate(-90 402.4 140.9)">2000</text>
<text x="50.4" y="180.8" transform="rotate(-90 50.4 180.8)">6000</text>
<text x="402.4" y="180.8" transform="rotate(-90 402.4 180.8)">6000</text>
<text x="43.4" y="196.8" transform="rotate(-90 43.4 196.8)">24000</text>
<text x="50.4" y="223.2" transform="rotate(-90 50.4 223.2)">2500</text>
<text x="402.4" y="223.2" transform="rotate(-90 402.4 223.2)">2500</text>
<text x="50.4" y="275.9" transform="rotate(-90 50.4 275.9)">8000</text>
<text x="402.4" y="270.7" transform="rotate(-90 402.4 270.7)">7000</text>
<text x="402.4" y="310.6" transform="rotate(-90 402.4 310.6)">1000</text>
<text x="103.1" y="327.4">8000</text>
<text x="202.4" y="327.4">12000</text>
<text x="293.2" y="327.4">6000</text>
<text x="340.9" y="327.4">3500</text>
<text x="370.8" y="327.4">2500</text>
<text x="132.4" y="334.4">14000</text>
<text x="233.2" y="334.4">6000</text>
<text x="293.2" y="334.4">6000</text>
<text x="353.2" y="334.4">6000</text>
<text x="222.3" y="341.4">32000</text>
</g>
<g font-size="3.7" fill="#1f4d3a">
<text x="444.7" y="82">ID</text>
<text x="440" y="107.4">L2-READ</text>
<text x="440" y="112.2">L2-LOUNGE</text>
<text x="440" y="117">L2-DINE</text>
<text x="440" y="121.9">L2-SHOWER</text>
<text x="440" y="126.7">L2-SHAFT-W</text>
<text x="440" y="131.6">L2-WC</text>
<text x="440" y="136.4">L2-CORR</text>
<text x="440" y="141.2">L2-CHAT</text>
<text x="440" y="146.1">L2-GARDEN</text>
<text x="440" y="150.9">L2-CORE</text>
<text x="440" y="155.8">L2-GAME</text>
<text x="440" y="160.6">L2-NCORR</text>
<text x="440" y="165.4">L2-BALCONY</text>
<text x="440" y="170.3">L2-BILLIARD</text>
<text x="440" y="175.1">L2-GYM</text>
<text x="440" y="180">L2-STORE</text>
<text x="440" y="184.8">L2-RISER</text>
<text x="440" y="189.6">L2-SERVICE</text>
<text x="323.8" y="382.7">L2 +4,00 m</text>
<text x="323.8" y="390">L1</text>
</g>
<g font-size="3.7" fill="#5a524b">
<text x="512.3" y="82">Dnn</text>
<text x="165.6" y="87.9">38,50 m²</text>
<text x="244.5" y="105.9">49,50 m²</text>
<text x="320.5" y="105.9">33,00 m²</text>
<text x="362.7" y="103.9">15,00 m²</text>
<text x="440" y="102.2">ID</text>
<text x="467" y="102.2">Nama</text>
<text x="571.3" y="102.2">Luas</text>
<text x="93.6" y="111.9">38,50 m²</text>
<text x="342.2" y="119.4">1,50 m²</text>
<text x="99.3" y="132">D13</text>
<text x="169.2" y="132">D14</text>
<text x="249.3" y="132">D15</text>
<text x="324.2" y="132">D16</text>
<text x="359.3" y="132">D17</text>
<text x="374.2" y="132">D18</text>
<text x="215.3" y="142.9">64,00 m²</text>
<text x="324.2" y="144.5">D19</text>
<text x="237.7" y="152">D12</text>
<text x="320.4" y="172.9">72,00 m²</text>
<text x="90.4" y="186.9">36,00 m²</text>
<text x="160.3" y="191.9">48,00 m²</text>
<text x="244.4" y="188.9">36,00 m²</text>
<text x="440" y="200">= envelope 32 x 24 m (768,00 m²)</text>
<text x="94.9" y="212">D8</text>
<text x="164.9" y="212">D9</text>
<text x="248.1" y="212">D10</text>
<text x="304.4" y="212">D11</text>
<text x="220.3" y="223.9">80,00 m²</text>
<text x="383.8" y="223.7" transform="rotate(-90 383.8 223.7)">DEXE</text>
<text x="104.9" y="229.5">D2</text>
<text x="235.1" y="229.5">D1</text>
<text x="295" y="229.5">D3</text>
<text x="342.5" y="229.5">D5</text>
<text x="372.4" y="229.5">D6</text>
<text x="200.4" y="269.9">96,00 m²</text>
<text x="264.5" y="274.1" transform="rotate(-90 264.5 274.1)">D4</text>
<text x="290.3" y="275.8">48,00 m²</text>
<text x="337.3" y="271.8">28,00 m²</text>
<text x="369.9" y="272.9">17,50 m²</text>
<text x="113.3" y="290.9">64,00 m²</text>
<text x="342.9" y="295.8">2,50 m²</text>
<text x="372.5" y="299.5">D7</text>
<text x="440" y="315.7">Rev</text>
<text x="450" y="315.7">Tanggal</text>
<text x="470" y="315.7">Keterangan</text>
<text x="440" y="361.8">Skala</text>
<text x="543.4" y="362.3">Nomor lembar</text>
<text x="440" y="366.6">Revisi</text>
<text x="440" y="371.5">Render</text>
<text x="440" y="376.3">Satuan</text>
<text x="440" y="381.2">Digambar Claude Code cloud (generator)</text>
<text x="440" y="386.1">Diperiksa</text>
<text x="440" y="390.9">Sumber</text>
<text x="440" y="395.8">Generator cad/generate.py v1</text>
<text x="180" y="400.3">Benar pada cetak A2 100%: 10 m = 100 mm</text>
<text x="440" y="401.7">Huruf: KantorRPG Sans, turunan Alegreya Sans karya Juan Pablo del Peral (SIL OFL 1.1, paket</text>
<text x="440" y="406.6">Debian fonts-alegreya-sans), subset tertanam.</text>
</g>
<g font-size="3.7" fill="#b5532f">
<text x="252.6" y="160.3">LIFT</text>
<text x="223.3" y="198.5">TURUN</text>
</g>
<text font-size="3.7" fill="#fff" x="541" y="343">Bukan untuk konstruksi</text>
</svg>
